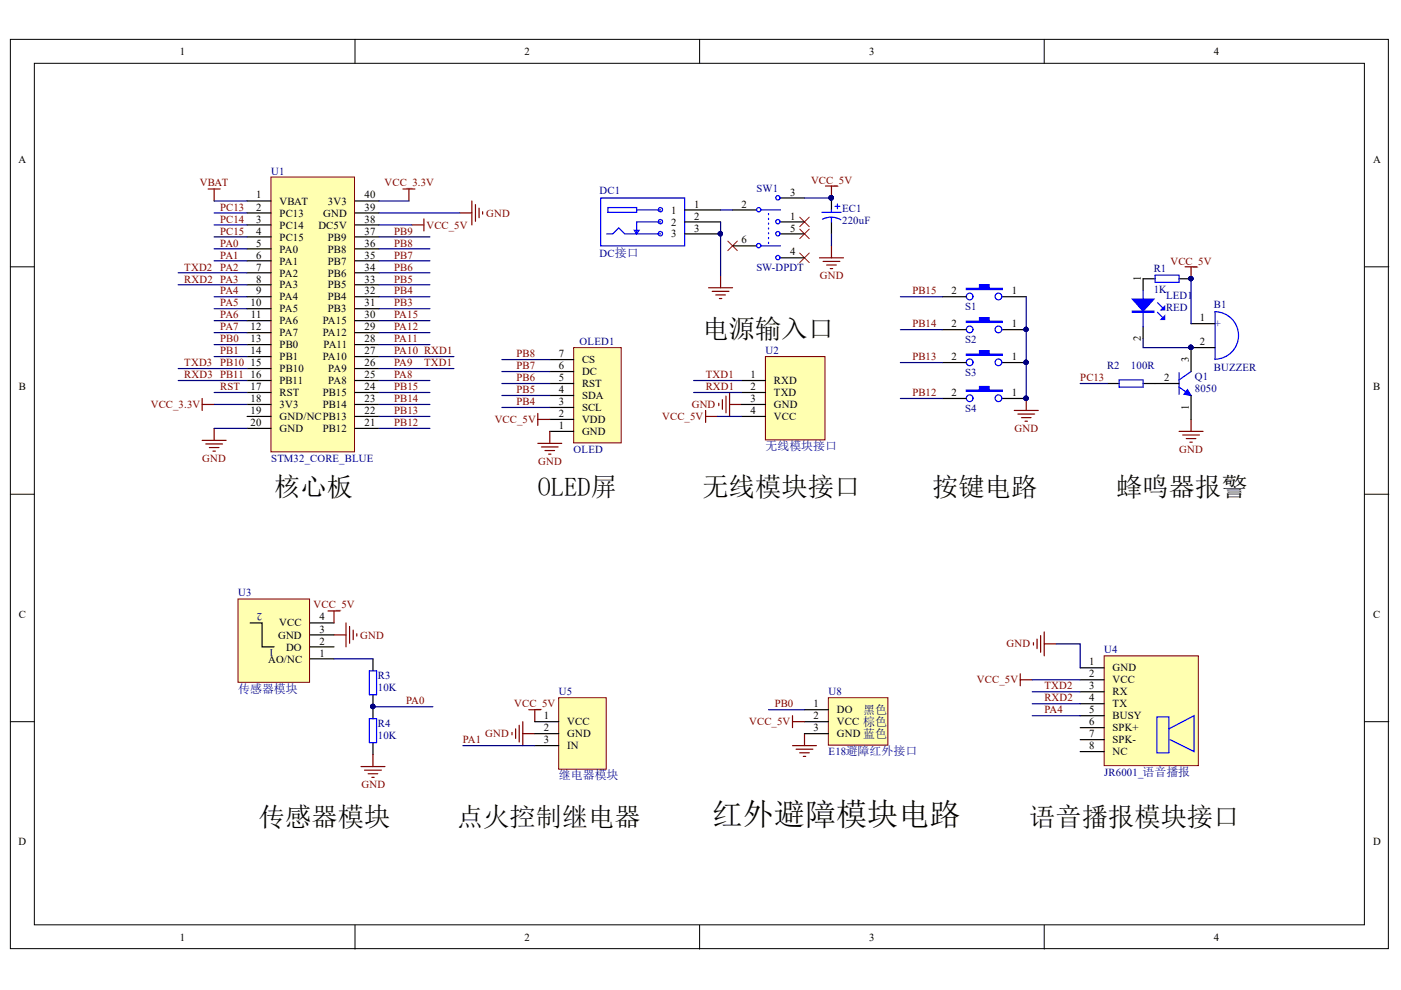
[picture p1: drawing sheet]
<svg xmlns="http://www.w3.org/2000/svg" width="297mm" height="210mm" viewBox="0 0 297 210" stroke-linecap="round" stroke-linejoin="round" font-family="sans-serif">
<g fill="#fff" stroke="#000" stroke-width=".21">
<path d="M2.2 8.3h292.2v192.8h-292.2z"/>
<path d="M7.3 13.4h282v182.7h-282z"/>
</g>
<path d="M75.3 8.3v5.1M148.3 8.3v5.1M221.4 8.3v5.1M2.2 56.6h5.1M289.4 56.6h5.1M2.2 104.8h5.1M289.4 104.8h5.1M2.2 153h5.1M289.4 153h5.1M75.3 196.2v5M148.3 196.2v5M221.4 196.2v5" fill="none" stroke="#000" stroke-width=".21"/>
<path d="M149.6 87v2.6M149.6 88.3h2.5M152.4 85.5v.5M153.2 84.7v2.1M153.9 84v3.5M154.7 83.2v5.1M154.7 85.8h2.5" fill="none" stroke="#800000" stroke-width=".25"/>
<path d="M162.3 75.6h12.6v17.7h-12.6z" fill="#ffffb0" stroke="#800000" stroke-width=".21"/>
<g fill="none" stroke="#000" stroke-width=".25">
<path d="M145.2 44.5h7.6M145.2 47.1h7.6M145.2 49.6h7.6M155.3 44.5h5.1M155.3 52.1h5.1M165.5 47.1h5.1M165.5 49.6h5.1M165.5 42h5.1M165.5 54.7h5.1M176.3 42v2.5M176.3 47.1v2.5M212.5 62.9h5.1"/>
<path d="M157.2 80.7h5.1M157.2 83.2h5.1M157.2 85.8h5.1M157.2 88.3h5.1"/>
</g>
<g fill="none" stroke="#800000" stroke-width=".25">
<path d="M152.8 58.5v2.5M173.7 54.7h5.1M174.5 55.4h3.6M175.3 56.2h2M176 56.9h.5M176.3 52.1v2.6M150.2 61h5.1M151 61.8h3.6M151.8 62.5h2M152.5 63.3h.5M215 87h5.1M215.8 87.8h3.6"/>
<path d="M216.6 88.5h2M217.3 89.3h.5M217.6 84.5v2.5"/>
</g>
<path d="M154.3 51.1l2 2M156.3 51.1l-2 2M169.6 46l2 2.1M169.6 48.6l2 2M169.6 53.7l2 2M171.6 46l-2 2.1M171.6 48.6l-2 2M171.6 53.7l-2 2" fill="none" stroke="#f00" stroke-width=".21"/>
<g fill="none" stroke="#00f" stroke-width=".25">
<path d="M127.4 42h17.8v10.1h-17.8zM128.6 49.6h1.3l1.3-1.3 1.2 1.3h7.7M128.9 44h6.1v1h-6.1zM134.5 48.8h1l-.5 .8zM135 44.5h5.1M140.1 47.1h-5.1v2.5M140.4 49.3a.46 .46 0 0 0-.7-.1 .46 .46 0 0 0 .2 .8 .46 .46 0 0 0 .6-.5M140.4 46.8a.46 .46 0 0 0-.7-.1 .46 .46 0 0 0 .2 .7 .46 .46 0 0 0 .6-.5M140.4 44.3a.46 .46 0 0 0-.7-.1 .46 .46 0 0 0 .2 .7 .46 .46 0 0 0 .6-.5M161.4 44.5h4.1M161.4 52.1h4.1M162.9 45.3v.2"/>
<path d="M162.9 46.3v.2M162.9 47.3v.3M162.9 48.3v.3M162.9 49.3v.3M162.9 50.4v.2M162.9 51.4v.2M174.3 45h4M174.4 46.5a4 4 0 0 1 3.9 .1M176.3 44.5v.5M176.3 46v1.1M177 43.8h1.1M177.6 43.2v1.1"/>
<circle cx="160.9" cy="52.1" r=".46"/>
<circle cx="160.9" cy="44.5" r=".46"/>
<circle cx="164.9" cy="41.9" r=".46"/>
<circle cx="164.9" cy="49.6" r=".46"/>
<circle cx="164.9" cy="47" r=".46"/>
<circle cx="164.9" cy="54.6" r=".46"/>
</g>
<g fill="#000080" stroke="#000080" stroke-width=".21">
<circle cx="152.7" cy="49.6" r=".46"/>
<circle cx="176.2" cy="41.9" r=".47"/>
<circle cx="217.5" cy="84.4" r=".46"/>
</g>
<path d="M204.9 61.1h2.8v-.7h2v.7h2.8v.3h-7.6z" fill-rule="evenodd" fill="#00f"/>
<g fill="none" stroke="#00f" stroke-width=".25">
<path d="M204.9 61.1h2.8v-.7h2v.7h2.8v.3h-7.6z"/>
<circle cx="205.6" cy="62.9" r=".71"/>
<circle cx="211.7" cy="62.9" r=".71"/>
</g>
<path d="M199.8 62.9h5.1M212.5 69.9h5.1" fill="none" stroke="#000" stroke-width=".25"/>
<circle cx="217.5" cy="69.8" r=".46" fill="#000080" stroke="#000080" stroke-width=".21"/>
<path d="M204.9 68.1h2.8v-.7h2v.7h2.8v.3h-7.6z" fill-rule="evenodd" fill="#00f"/>
<g fill="none" stroke="#00f" stroke-width=".25">
<path d="M204.9 68.1h2.8v-.7h2v.7h2.8v.3h-7.6z"/>
<circle cx="205.6" cy="69.8" r=".71"/>
<circle cx="211.7" cy="69.8" r=".71"/>
</g>
<path d="M199.8 69.9h5.1M212.5 76.9h5.1" fill="none" stroke="#000" stroke-width=".25"/>
<g fill="#000080" stroke="#000080" stroke-width=".21">
<circle cx="217.5" cy="69.8" r=".46"/>
<circle cx="217.5" cy="76.8" r=".46"/>
</g>
<path d="M204.9 75.1h2.8v-.8h2v.8h2.8v.3h-7.6z" fill-rule="evenodd" fill="#00f"/>
<g fill="none" stroke="#00f" stroke-width=".25">
<path d="M204.9 75.1h2.8v-.8h2v.8h2.8v.3h-7.6z"/>
<circle cx="205.6" cy="76.8" r=".71"/>
<circle cx="211.7" cy="76.8" r=".71"/>
</g>
<path d="M199.8 76.9h5.1M212.5 84.5h5.1" fill="none" stroke="#000" stroke-width=".25"/>
<g fill="#000080" stroke="#000080" stroke-width=".21">
<circle cx="217.5" cy="76.8" r=".46"/>
<circle cx="217.5" cy="84.4" r=".46"/>
</g>
<path d="M204.9 82.7h2.8v-.8h2v.8h2.8v.3h-7.6z" fill-rule="evenodd" fill="#00f"/>
<g fill="none" stroke="#00f" stroke-width=".25">
<path d="M204.9 82.7h2.8v-.8h2v.8h2.8v.3h-7.6z"/>
<circle cx="205.6" cy="84.4" r=".71"/>
<circle cx="211.7" cy="84.4" r=".71"/>
</g>
<path d="M199.8 84.5h5.1" fill="none" stroke="#000" stroke-width=".25"/>
<circle cx="217.5" cy="84.4" r=".46" fill="#000080" stroke="#000080" stroke-width=".21"/>
<g fill="none" stroke="#800000" stroke-width=".25">
<path d="M44.1 40.1h2.6M45.4 40.1v2.5M85.4 40.1h2.6M86.7 40.1v2.5M87.3 47.7h2.6M89.9 46.4v2.6M97.5 45.1h2.5M100 42.6v5.1M100.8 43.4v3.5M101.6 44.1v2.1M102.3 44.9v.5M42.9 93.4h5"/>
<path d="M42.9 84.5v2.5M42.9 85.8h2.5M43.6 94.1h3.6M44.4 94.9h2M45.1 95.7h.6M45.4 90.8v2.6"/>
</g>
<path d="M57.4 37.5h17.8v58.3h-17.8z" fill="#ffffb0" stroke="#800000" stroke-width=".21"/>
<g fill="none" stroke="#000" stroke-width=".25">
<path d="M52.4 42.6h5.1M52.4 45.1h5.1M52.4 47.7h5.1M52.4 50.2h5.1M52.4 52.8h5.1M52.4 55.3h5.1M52.4 57.8h5.1M75.3 42.6h5M75.3 45.1h5M75.3 47.7h5M75.3 50.2h5M75.3 52.8h5"/>
<path d="M75.3 55.3h5M75.3 57.8h5M52.4 60.4h5.1M52.4 62.9h5.1M52.4 65.5h5.1M52.4 68h5.1M52.4 78.1h5.1M52.4 70.5h5.1M52.4 73.1h5.1M52.4 75.6h5.1M75.3 60.4h5M75.3 62.9h5"/>
<path d="M75.3 65.5h5M75.3 68h5M75.3 78.1h5M75.3 70.5h5M75.3 73.1h5M75.3 75.6h5M52.4 83.2h5.1M52.4 80.7h5.1M52.4 85.8h5.1M52.4 88.3h5.1M52.4 90.8h5.1M75.3 83.2h5"/>
<path d="M75.3 80.7h5M75.3 85.8h5M75.3 88.3h5M75.3 90.8h5"/>
</g>
<path d="M175 39.4h2.6M176.3 39.4v2.6" fill="none" stroke="#800000" stroke-width=".25"/>
<circle cx="176.2" cy="41.9" r=".47" fill="#000080" stroke="#000080" stroke-width=".21"/>
<path d="M121.6 73.7h10.1v20.2h-10.1z" fill="#ffffb0" stroke="#800000" stroke-width=".21"/>
<path d="M116.6 78.8h5M116.6 76.2h5M252.5 68.6h5.1M252.5 73.7h5.1M116.6 91.5h5M116.6 88.9h5M116.6 86.4h5M116.6 83.9h5M116.6 81.3h5M234.7 81.3h2.6M242.4 81.3h2.5" fill="none" stroke="#000" stroke-width=".25"/>
<g fill="none" stroke="#800000" stroke-width=".25">
<path d="M251.3 56.6h2.5M252.5 56.6v2.5M114 94h5.1M114 87.7v2.5M114 88.9h2.6M114.8 94.8h3.5M115.5 95.5h2.1M116.3 96.3h.5M116.6 91.5v2.5M250 91.5h5.1M250.7 92.2h3.6M251.5 93h2"/>
<path d="M252.3 93.8h.5M252.5 88.9v2.6"/>
</g>
<path d="M250 79v4.6M252.5 78.8l-2.5 1.8M257.6 76.2a5 5 0 0 0 5-5.1 5 5 0 0 0-5-5v10.1M237.3 80.6h5.1v1.5h-5.1zM250 82.1l2.5 1.8" fill="none" stroke="#00f" stroke-width=".25"/>
<g fill="#000080" stroke="#000080" stroke-width=".21">
<circle cx="252.5" cy="73.6" r=".46"/>
<circle cx="252.5" cy="59.1" r=".46"/>
</g>
<path d="M251.8 82.6l.7 1.3-1.5-.3z" fill="#00f"/>
<path d="M251.8 82.6l.7 1.3-1.5-.3z" fill="none" stroke="#00f" stroke-width=".21"/>
<path d="M244.9 59.1h-2.5v2.5M250 59.1h2.5M242.4 69.3v2.5M252.5 73.7v5.1M244.9 81.3h5.1M252.5 83.9v5" fill="none" stroke="#000" stroke-width=".25"/>
<g fill="#000080" stroke="#000080" stroke-width=".21">
<circle cx="252.5" cy="73.6" r=".46"/>
<circle cx="252.5" cy="59.1" r=".46"/>
</g>
<path d="M244.9 58.3h5.1v1.6h-5.1zM242.4 61.6v7.7M245.4 66.2l1 1M245.4 64.2l1 1" fill="none" stroke="#00f" stroke-width=".25"/>
<path d="M240.1 63.4h4.5l-2.2 2.6z" fill="#00f"/>
<path d="M240.1 63.4h4.5l-2.2 2.6zM240.1 66h4.5v.2h-4.5zM240.1 66.1h4.5" fill="none" stroke="#00f" stroke-width=".25"/>
<path d="M246.2 67.7l.7-.7v.7z" fill="#00f"/>
<path d="M246.2 67.7l.7-.7v.7z" fill="none" stroke="#00f" stroke-width=".25"/>
<path d="M246.2 65.7l.7-.8v.8z" fill="#00f"/>
<path d="M246.2 65.7l.7-.8v.8z" fill="none" stroke="#00f" stroke-width=".25"/>
<path d="M108.6 155.3v.5M109.3 154.5v2.1M110.1 153.8v3.5M110.8 153v5.1M110.8 155.6h2.6M112.1 150.5h2.6M113.4 150.5v2.5" fill="none" stroke="#800000" stroke-width=".25"/>
<path d="M118.4 147.9h10.1v15.2h-10.1z" fill="#ffffb0" stroke="#800000" stroke-width=".21"/>
<path d="M113.4 153h5.1M113.4 155.6h5.1M113.4 158.1h5.1" fill="none" stroke="#000" stroke-width=".25"/>
<path d="M219.1 136.3v.5M219.9 135.5v2M220.6 134.7v3.6M221.4 134v5.1M221.4 136.5h2.5M216.3 142.9v2.5M216.3 144.1h2.6" fill="none" stroke="#800000" stroke-width=".25"/>
<path d="M234.1 139.1h20v23.2h-20z" fill="#ffffb0" stroke="#800000" stroke-width=".21"/>
<path d="M229 141.6h5.1M229 144.1h5.1M229 146.7h5.1M229 149.2h5.1M229 151.7h5.1M229 154.3h5.1M229 156.8h5.1M229 159.4h5.1" fill="none" stroke="#000" stroke-width=".25"/>
<path d="M245.3 152h2.5v7.6h-2.5zM247.8 154.5l5.4-2.8v7.7l-5.1-2.6" fill="none" stroke="#00f" stroke-width=".25"/>
<path d="M50.5 127h15.1v17.7h-15.1z" fill="#ffffb0" stroke="#800000" stroke-width=".21"/>
<path d="M53 132.1h2.6v5.1h2.5M65.7 139.7h5.1M65.7 137.2h5.1M65.7 134.6h5.1M65.7 132.1h5.1M79.1 139.7v2.5M79.1 147.3v5.1M79.1 157.5v2.5" fill="none" stroke="#000" stroke-width=".25"/>
<g fill="none" stroke="#800000" stroke-width=".25">
<path d="M69.5 129.5h2.6M70.8 129.5v2.6M70.8 134.6h2.6M73.4 132.1v5.1M74.1 132.8v3.6M74.9 133.6v2M75.6 134.4v.5M79.1 160v2.5M168 158.1h5.1M168.8 158.9h3.5M169.6 159.6h2M170.6 155.6v2.5"/>
<path d="M76.5 162.5h5.1M77.3 163.3h3.6M78.1 164.1h2M78.8 164.8h.5M170.3 160.4h.5"/>
</g>
<circle cx="79" cy="149.8" r=".46" fill="#000080" stroke="#000080" stroke-width=".21"/>
<path d="M78.3 142.2h1.5v5.1h-1.5zM78.3 152.4h1.5v5.1h-1.5z" fill="none" stroke="#00f" stroke-width=".25"/>
<path d="M175.6 147.9h12.7v10.1h-12.7z" fill="#ffffb0" stroke="#800000" stroke-width=".21"/>
<path d="M170.6 150.5h5.1M170.6 153h5.1M170.6 155.6h5.1" fill="none" stroke="#000" stroke-width=".25"/>
<path d="M168 151.7v2.6M168 153h2.6" fill="none" stroke="#800000" stroke-width=".25"/>
<g fill="none" stroke="#000080" stroke-width=".25">
<path d="M37.8 57.8h14.6M45.4 42.6h7M45.4 55.3h7M45.4 52.8h7M45.4 50.2h7M45.4 47.7h7M45.4 45.1h7M80.3 42.6h6.4M80.3 57.8h10.8M80.3 55.3h10.8M80.3 52.8h10.8M80.3 50.2h10.8"/>
<path d="M80.3 47.7h7M80.3 45.1h17.2M152.8 47.1v11.4M152.8 44.5h2.5M170.6 42h5.7M176.3 49.6v2.5M252.5 59.1v9.5M37.8 78.1h14.6M37.8 60.4h14.6M45.4 62.9h7M45.4 75.6h7M45.4 73.1h7"/>
<path d="M45.4 70.5h7M45.4 68h7M45.4 65.5h7M80.3 62.9h10.8M80.3 78.1h15.9M80.3 75.6h15.9M80.3 73.1h10.8M80.3 70.5h10.8M80.3 68h10.8M80.3 65.5h10.8M80.3 60.4h10.8M106.4 78.8h10.2"/>
<path d="M106.4 76.2h10.2M190.9 62.9h8.9M190.9 69.9h8.9M190.9 76.9h8.9M217.6 62.9v21.6M242.4 71.8v1.9h10.1M37.8 80.7h14.6M45.4 83.2h7M45.4 90.8h7M45.4 85.8h7M80.3 80.7h10.8M80.3 83.2h10.8"/>
<path d="M80.3 88.3h10.8M80.3 90.8h10.8M80.3 85.8h10.8M106.4 86.4h10.2M106.4 83.9h10.2M106.4 81.3h10.2M147.1 80.7h10.1M147.1 83.2h10.1M152.1 88.3h5.1M190.9 84.5h8.9M229 81.3h5.7M70.8 139.7h8.3"/>
<path d="M223.9 136.5h5.1v5.1M79.1 149.8h12.7M98.1 158.1h15.3M162.9 150.5h7.7M218.9 146.7h10.1M218.9 149.2h10.1M218.9 144.1h10.1M218.9 151.7h10.1"/>
</g>
<g fill="#000080" stroke="#000080" stroke-width=".21">
<circle cx="176.2" cy="41.9" r=".47"/>
<circle cx="152.7" cy="49.6" r=".46"/>
<circle cx="217.5" cy="69.8" r=".46"/>
<circle cx="217.5" cy="76.8" r=".46"/>
<circle cx="217.5" cy="84.4" r=".46"/>
<circle cx="252.5" cy="59.1" r=".46"/>
<circle cx="252.5" cy="73.6" r=".46"/>
<circle cx="79" cy="149.8" r=".46"/>
</g>
<text font-size="6.6" x="150.9" y="175">红外避障模块电路</text>
<g font-size="5.6">
<text x="148.9" y="71.6">电源输入口</text>
<text x="58.1" y="105.3">核心板</text>
<text x="114" y="105.3">OLED屏</text>
<text x="148.9" y="105.3">无线模块接口</text>
<text x="197.7" y="105.3">按键电路</text>
<text x="236.7" y="105.3">蜂鸣器报警</text>
<text x="54.9" y="175">传感器模块</text>
<text x="96.8" y="175">点火控制继电器</text>
<text x="218.2" y="175">语音播报模块接口</text>
</g>
<g font-size="2.5" fill="#000080">
<text x="162.3" y="95.4">无线模块接口</text>
<text x="50.5" y="146.8">传感器模块</text>
<text x="183" y="151.4">黑色</text>
<text x="118.5" y="165.2">继电器模块</text>
</g>
<g font-size="2.3">
<text x="38.1" y="11.7">1</text>
<text x="111.2" y="11.7">2</text>
<text x="184.3" y="11.7">3</text>
<text x="257.4" y="11.7">4</text>
<text x="3.9" y="34.5">A</text>
<text x="291.1" y="34.5">A</text>
<text x="167.6" y="41.5">3</text>
<text x="54.3" y="42.1">1</text>
<text x="54.3" y="44.7">2</text>
<text x="54.3" y="47.2">3</text>
<text x="59.3" y="43.4">VBAT</text>
<text x="59.3" y="46">PC13</text>
<text x="68.5" y="46">GND</text>
<text x="69.5" y="43.4">3V3</text>
<text x="77.3" y="42.1">40</text>
<text x="77.3" y="47.2">38</text>
<text x="77.3" y="44.7">39</text>
<text x="142.3" y="45.3">1</text>
<text x="142.3" y="47.8">2</text>
<text x="147.2" y="44">1</text>
<text x="147.2" y="46.6">2</text>
<text x="157.2" y="44">2</text>
<text x="167.6" y="46.6">1</text>
<text x="54.3" y="49.8">4</text>
<text x="54.3" y="52.3">5</text>
<text x="59.3" y="48.5">PC14</text>
<text x="59.3" y="51">PC15</text>
<text x="59.3" y="53.6">PA0</text>
<text x="67.5" y="48.5">DC5V</text>
<text x="69.5" y="53.6">PB8</text>
<text x="69.5" y="51">PB9</text>
<text x="77.3" y="52.3">36</text>
<text x="77.3" y="49.8">37</text>
<text x="142.3" y="50.4">3</text>
<text x="147.2" y="49.1">3</text>
<text x="157.2" y="51.6">6</text>
<text x="167.6" y="49.1">5</text>
<text x="54.3" y="54.8">6</text>
<text x="54.3" y="57.4">7</text>
<text x="54.3" y="59.9">8</text>
<text x="59.3" y="56.1">PA1</text>
<text x="59.3" y="58.6">PA2</text>
<text x="69.5" y="58.6">PB6</text>
<text x="69.5" y="56.1">PB7</text>
<text x="77.3" y="57.4">34</text>
<text x="77.3" y="54.8">35</text>
<text x="77.3" y="59.9">33</text>
<text x="167.6" y="54.2">4</text>
<text x="241.9" y="59.6" transform="rotate(-90 241.9 59.6)">1</text>
<text x="53.1" y="65">10</text>
<text x="54.3" y="62.4">9</text>
<text x="59.3" y="61.2">PA3</text>
<text x="59.3" y="63.7">PA4</text>
<text x="69.5" y="63.7">PB4</text>
<text x="69.5" y="61.2">PB5</text>
<text x="77.3" y="65">31</text>
<text x="77.3" y="62.4">32</text>
<text x="201.7" y="62.4">2</text>
<text x="214.5" y="62.4">1</text>
<text x="53.1" y="70">12</text>
<text x="53.2" y="67.5">11</text>
<text x="59.3" y="66.2">PA5</text>
<text x="59.3" y="68.8">PA6</text>
<text x="59.3" y="71.3">PA7</text>
<text x="68.4" y="71.3">PA12</text>
<text x="68.4" y="68.8">PA15</text>
<text x="69.5" y="66.2">PB3</text>
<text x="77.3" y="70">29</text>
<text x="77.3" y="67.5">30</text>
<text x="201.7" y="69.4">2</text>
<text x="214.5" y="69.4">1</text>
<text x="254.4" y="68.1">1</text>
<text x="53.1" y="72.6">13</text>
<text x="53.1" y="75.1">14</text>
<text x="53.1" y="77.6">15</text>
<text x="59.3" y="73.8">PB0</text>
<text x="59.3" y="76.4">PB1</text>
<text x="68.4" y="76.4">PA10</text>
<text x="68.6" y="73.8">PA11</text>
<text x="77.3" y="77.6">26</text>
<text x="77.3" y="75.1">27</text>
<text x="77.3" y="72.6">28</text>
<text x="118.5" y="75.8">7</text>
<text x="123.4" y="77">CS</text>
<text x="201.7" y="76.4">2</text>
<text x="214.5" y="76.4">1</text>
<text x="241.9" y="72.4" transform="rotate(-90 241.9 72.4)">2</text>
<text x="252.1" y="76.7" transform="rotate(-90 252.1 76.7)">3</text>
<text x="254.4" y="73.2">2</text>
<text x="4" y="82.7">B</text>
<text x="53.1" y="80.2">16</text>
<text x="53.1" y="82.7">17</text>
<text x="59.3" y="78.9">PB10</text>
<text x="59.3" y="81.4">PB11</text>
<text x="59.3" y="84">RST</text>
<text x="68.4" y="84">PB15</text>
<text x="69.6" y="81.4">PA8</text>
<text x="69.6" y="78.9">PA9</text>
<text x="77.3" y="82.7">24</text>
<text x="77.3" y="80.2">25</text>
<text x="118.5" y="83.4">4</text>
<text x="118.5" y="80.9">5</text>
<text x="118.5" y="78.3">6</text>
<text x="123.4" y="82.1">RST</text>
<text x="123.4" y="79.6">DC</text>
<text x="159.1" y="80.2">1</text>
<text x="159.1" y="82.7">2</text>
<text x="164.1" y="81.4">RXD</text>
<text x="164.1" y="84">TXD</text>
<text x="201.7" y="84">2</text>
<text x="214.5" y="84">1</text>
<text x="246.8" y="80.9">2</text>
<text x="291.1" y="82.7">B</text>
<text x="53.1" y="85.2">18</text>
<text x="53.1" y="87.8">19</text>
<text x="59.3" y="86.5">3V3</text>
<text x="59.3" y="89">GND/NCPB13</text>
<text x="68.4" y="86.5">PB14</text>
<text x="77.3" y="87.8">22</text>
<text x="77.3" y="85.2">23</text>
<text x="118.5" y="88.5">2</text>
<text x="118.5" y="85.9">3</text>
<text x="123.4" y="89.7">VDD</text>
<text x="123.4" y="87.2">SCL</text>
<text x="123.4" y="84.7">SDA</text>
<text x="159.1" y="85.2">3</text>
<text x="159.1" y="87.8">4</text>
<text x="164.1" y="86.5">GND</text>
<text x="164.1" y="89">VCC</text>
<text x="252.1" y="87" transform="rotate(-90 252.1 87)">1</text>
<text x="53.1" y="90.3">20</text>
<text x="59.3" y="91.6">GND</text>
<text x="68.4" y="91.6">PB12</text>
<text x="77.3" y="90.3">21</text>
<text x="118.5" y="91">1</text>
<text x="123.4" y="92.3">GND</text>
<text x="4" y="130.9">C</text>
<text x="67.7" y="131.5">4</text>
<text x="291.1" y="130.9">C</text>
<text x="59" y="135.4">GND</text>
<text x="59.2" y="132.8">VCC</text>
<text x="60.6" y="138">DO</text>
<text x="67.7" y="136.7">2</text>
<text x="67.7" y="134.2">3</text>
<text x="56.8" y="140.5">AO/NC</text>
<text x="67.7" y="139.2">1</text>
<text x="230.9" y="141.1">1</text>
<text x="230.9" y="143.6">2</text>
<text x="235.9" y="142.4">GND</text>
<text x="172.5" y="150">1</text>
<text x="230.9" y="146.2">3</text>
<text x="230.9" y="148.7">4</text>
<text x="235.9" y="144.9">VCC</text>
<text x="235.9" y="147.4">RX</text>
<text x="235.9" y="150">TX</text>
<text x="115.3" y="152.5">1</text>
<text x="115.3" y="155">2</text>
<text x="120.3" y="153.8">VCC</text>
<text x="172.5" y="152.5">2</text>
<text x="172.5" y="155">3</text>
<text x="177.5" y="151.2">DO</text>
<text x="177.5" y="153.8">VCC 棕色</text>
<text x="230.9" y="151.2">5</text>
<text x="230.9" y="153.8">6</text>
<text x="235.9" y="152.5">BUSY</text>
<text x="235.9" y="155">SPK+</text>
<text x="115.3" y="157.6">3</text>
<text x="120.3" y="156.3">GND</text>
<text x="120.3" y="158.8">IN</text>
<text x="177.5" y="156.3">GND 蓝色</text>
<text x="230.9" y="156.3">7</text>
<text x="230.9" y="158.8">8</text>
<text x="235.9" y="157.6">SPK-</text>
<text x="235.9" y="160.1">NC</text>
<text x="3.9" y="179.2">D</text>
<text x="291.1" y="179.2">D</text>
<text x="38.1" y="199.5">1</text>
<text x="111.2" y="199.5">2</text>
<text x="184.3" y="199.5">3</text>
<text x="257.4" y="199.5">4</text>
</g>
<g font-size="2.3" fill="#800000">
<text x="42.4" y="39.5">VBAT</text>
<text x="81.5" y="39.5">VCC_3.3V</text>
<text x="172" y="38.9">VCC_5V</text>
<text x="46.7" y="44.7">PC13</text>
<text x="46.7" y="47.2">PC14</text>
<text x="103.1" y="46">GND</text>
<text x="46.7" y="52.3">PA0</text>
<text x="46.7" y="49.8">PC15</text>
<text x="83.6" y="52.3">PB8</text>
<text x="83.6" y="49.8">PB9</text>
<text x="90.4" y="48.5">VCC_5V</text>
<text x="39.1" y="59.9">RXD2 PA3</text>
<text x="39.1" y="57.4">TXD2</text>
<text x="46.7" y="54.8">PA1</text>
<text x="46.7" y="57.4">PA2</text>
<text x="83.6" y="59.9">PB5</text>
<text x="83.6" y="57.4">PB6</text>
<text x="83.6" y="54.8">PB7</text>
<text x="173.8" y="59.2">GND</text>
<text x="248.2" y="56.1">VCC_5V</text>
<text x="46.7" y="62.4">PA4</text>
<text x="46.7" y="65">PA5</text>
<text x="83.6" y="65">PB3</text>
<text x="83.6" y="62.4">PB4</text>
<text x="193.4" y="62.4">PB15</text>
<text x="46.7" y="67.5">PA6</text>
<text x="46.7" y="70">PA7</text>
<text x="83.6" y="70">PA12</text>
<text x="83.6" y="67.5">PA15</text>
<text x="193.4" y="69.4">PB14</text>
<text x="39.1" y="77.6">TXD3</text>
<text x="46.7" y="77.6">PB10</text>
<text x="46.7" y="72.6">PB0</text>
<text x="46.7" y="75.1">PB1</text>
<text x="83.6" y="77.6">PA9</text>
<text x="83.6" y="75.1">PA10 RXD1</text>
<text x="83.6" y="72.6">PA11</text>
<text x="89.9" y="77.6">TXD1</text>
<text x="109.5" y="75.8">PB8</text>
<text x="193.4" y="76.4">PB13</text>
<text x="39.1" y="80.2">RXD3 PB11</text>
<text x="46.7" y="82.7">RST</text>
<text x="83.6" y="80.2">PA8</text>
<text x="83.6" y="82.7">PB15</text>
<text x="109.5" y="83.4">PB5</text>
<text x="109.5" y="80.9">PB6</text>
<text x="109.5" y="78.3">PB7</text>
<text x="149.6" y="82.7">RXD1</text>
<text x="149.6" y="80.2">TXD1</text>
<text x="193.4" y="84">PB12</text>
<text x="229" y="80.9">PC13</text>
<text x="32" y="86.5">VCC_3.3V</text>
<text x="83.6" y="87.8">PB13</text>
<text x="83.6" y="85.2">PB14</text>
<text x="104.9" y="89.7">VCC_5V</text>
<text x="109.5" y="85.9">PB4</text>
<text x="140.4" y="89">VCC_5V</text>
<text x="146.7" y="86.5">GND</text>
<text x="83.6" y="90.3">PB12</text>
<text x="215.1" y="91.6">GND</text>
<text x="42.9" y="97.9">GND</text>
<text x="114.1" y="98.6">GND</text>
<text x="250" y="96.1">GND</text>
<text x="66.5" y="129">VCC_5V</text>
<text x="76.4" y="135.4">GND</text>
<text x="213.4" y="137.3">GND</text>
<text x="86.1" y="149.4">PA0</text>
<text x="109" y="150">VCC_5V</text>
<text x="164.3" y="150">PB0</text>
<text x="207.1" y="144.9">VCC_5V</text>
<text x="221.4" y="148.7">RXD2</text>
<text x="221.4" y="146.2">TXD2</text>
<text x="158.8" y="153.8">VCC_5V</text>
<text x="221.4" y="151.2">PA4</text>
<text x="98.1" y="157.6">PA1</text>
<text x="102.9" y="156.3">GND</text>
<text x="76.6" y="167.1">GND</text>
</g>
<g font-size="2.3" fill="#000080">
<text x="57.5" y="37">U1</text>
<text x="127.1" y="41.2">DC1</text>
<text x="160.4" y="40.7">SW1</text>
<text x="178.6" y="45">EC1</text>
<text x="178.6" y="47.6">220uF</text>
<text x="127.1" y="54.4">DC接口</text>
<text x="160.4" y="57.4">SW-DPDT</text>
<text x="244.6" y="57.6">R1</text>
<text x="204.6" y="65.7">S1</text>
<text x="244.6" y="62.2">1K</text>
<text x="247.2" y="63.4">LED1</text>
<text x="247.2" y="66">RED</text>
<text x="257.4" y="65.3">B1</text>
<text x="257.5" y="69.4">+</text>
<text x="122.9" y="73.2">OLED1</text>
<text x="162.3" y="75.1">U2</text>
<text x="204.6" y="72.7">S2</text>
<text x="204.6" y="79.7">S3</text>
<text x="234.7" y="78.3">R2</text>
<text x="239.8" y="78.3">100R</text>
<text x="253.3" y="80.6">Q1</text>
<text x="253.3" y="83.1">8050</text>
<text x="257.4" y="78.6">BUZZER</text>
<text x="204.6" y="87.3">S4</text>
<text x="57.5" y="97.9">STM32_CORE_BLUE</text>
<text x="121.6" y="96.1">OLED</text>
<text x="50.5" y="126.5">U3</text>
<text x="55.6" y="130" transform="rotate(-180 55.6 130)">2</text>
<text x="58.1" y="137.6" transform="rotate(-180 58.1 137.6)">1</text>
<text x="234.1" y="138.6">U4</text>
<text x="80.1" y="144">R3</text>
<text x="80.1" y="146.6">10K</text>
<text x="118.5" y="147.4">U5</text>
<text x="175.7" y="147.4">U8</text>
<text x="80.1" y="154.2">R4</text>
<text x="80.1" y="156.7">10K</text>
<text x="175.7" y="160.1">E18避障红外接口</text>
<text x="234.1" y="164.5">JR6001_语音播报</text>
</g>
</svg>
